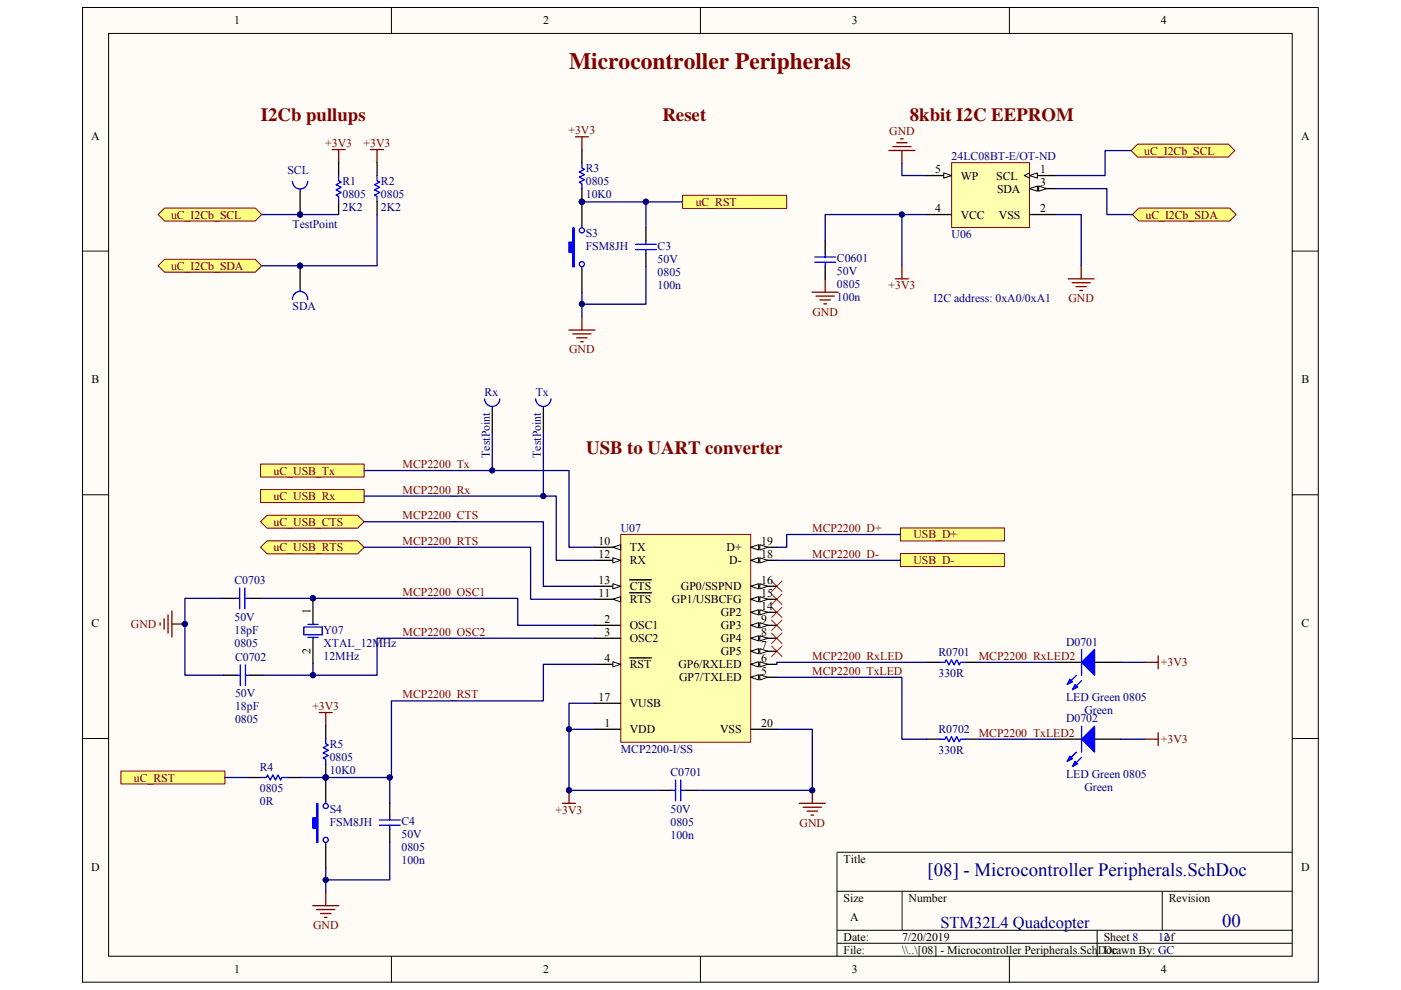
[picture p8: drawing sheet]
<svg xmlns="http://www.w3.org/2000/svg" width="297mm" height="210mm" viewBox="0 0 297 210" stroke-linecap="round" stroke-linejoin="round" font-family="sans-serif">
<path d="M17.5 1.6h262v206.7h-262z" fill="#fffcf8"/>
<path d="M17.5 1.6h262v206.7h-262z" fill="none" stroke="#000" stroke-width=".21"/>
<path d="M23 7.1h251v195.7h-251z" fill="#fffcf8"/>
<g fill="none" stroke="#000" stroke-width=".21">
<path d="M23 7.1h251v195.7h-251zM83 1.6v5.5M148.5 1.6v5.5M214 1.6v5.5M17.5 53.3h5.5M274 53.3h5.5M17.5 104.9h5.5M274 104.9h5.5M17.5 156.6h5.5M274 156.6h5.5M177.5 189h96.5M177.5 197.3h96.5"/>
<path d="M191.3 189v8.3M232.6 197.3v5.5M246.4 189v8.3M274 180.8h-96.5v22M83 202.8v5.5M148.5 202.8v5.5M177.5 200.1h96.5M214 202.8v5.5"/>
</g>
<g fill="#ffff80" stroke="#800000" stroke-width=".21">
<path d="M33.5 45.5l1.4-1.4h19.2l1.4 1.4-1.4 1.4h-19.2z" fill-rule="evenodd"/>
<path d="M33.5 56.4l1.4-1.4h19.2l1.4 1.4-1.4 1.3h-19.2z" fill-rule="evenodd"/>
</g>
<g fill="none" stroke="#800000" stroke-width=".28">
<path d="M70.4 31.7h2.8M71.8 31.7v2.8M78.5 31.7h2.8M79.9 31.7v2.8M188.5 31.9h5.5M189.3 31.1h3.9M190.1 30.3h2.2M190.9 29.4h.6M191.2 31.9v2.8M175 59.2v2.8M189.8 59.1h2.8M191.2 56.4v2.7"/>
<path d="M226.5 59.1h5.5M227.3 60h3.9M229.2 56.4v2.7M172.2 62h5.5M173 62.8h3.9M173.8 63.6h2.3M174.7 64.5h.5M228.1 60.8h2.2M229 61.6h.5"/>
</g>
<g fill="#ffff80" stroke="#800000" stroke-width=".21">
<path d="M190.9 117.4h22.1v2.8h-22.1z" fill-rule="evenodd"/>
<path d="M190.9 112h22.1v2.7h-22.1z" fill-rule="evenodd"/>
</g>
<path d="M119.3 170.4h2.7M120.6 167.6v2.8M169.5 170.4h5.5M170.3 171.2h3.9M171.1 172h2.2M171.9 172.9h.6M172.2 167.6v2.8" fill="none" stroke="#800000" stroke-width=".28"/>
<g fill="#000080" stroke="#000080" stroke-width=".21">
<circle cx="120.6" cy="167.6" r=".54"/>
<circle cx="172.2" cy="167.6" r=".54"/>
</g>
<path d="M223.8 140.5h5.5M232.1 140.5h5.5" fill="none" stroke="#000" stroke-width=".28"/>
<path d="M229.3 140.5l2.8-2.8v5.5z" fill="#00f"/>
<path d="M228.2 143.2l-1.9 2M229.3 140.5l2.8-2.8v5.5zM229.3 144.4l-1.9 1.9" fill="none" stroke="#00f" stroke-width=".28"/>
<path d="M226.8 144.1l.6 .5-1.1 .6z" fill="#00f"/>
<path d="M226.8 144.1l.6 .5-1.1 .6z" fill="none" stroke="#00f" stroke-width=".28"/>
<path d="M227.9 145.2l.6 .5-1.1 .6z" fill="#00f"/>
<path d="M229.3 137.7v5.5M227.9 145.2l.6 .5-1.1 .6z" fill="none" stroke="#00f" stroke-width=".28"/>
<path d="M245.6 139.1v2.8M242.8 140.5h2.8" fill="none" stroke="#800000" stroke-width=".28"/>
<path d="M223.8 156.8h5.5M232.1 156.8h5.5" fill="none" stroke="#000" stroke-width=".28"/>
<path d="M229.3 156.8l2.8-2.8v5.5z" fill="#00f"/>
<path d="M228.2 159.5l-1.9 2M229.3 156.8l2.8-2.8v5.5zM229.3 160.6l-1.9 2" fill="none" stroke="#00f" stroke-width=".28"/>
<path d="M226.8 160.4l.6 .5-1.1 .6z" fill="#00f"/>
<path d="M226.8 160.4l.6 .5-1.1 .6z" fill="none" stroke="#00f" stroke-width=".28"/>
<path d="M227.9 161.5l.6 .5-1.1 .6z" fill="#00f"/>
<path d="M229.3 154v5.5M227.9 161.5l.6 .5-1.1 .6z" fill="none" stroke="#00f" stroke-width=".28"/>
<path d="M122 29h2.8M123.4 29v2.8M120.6 70h5.5M121.5 70.8h3.8M122.3 71.6h2.2M123.1 72.5h.6M123.4 67.2v2.8M242.8 156.8h2.8M245.6 155.4v2.8" fill="none" stroke="#800000" stroke-width=".28"/>
<path d="M144.7 41.4h22.1v2.8h-22.1z" fill-rule="evenodd" fill="#ffff80" stroke="#800000" stroke-width=".21"/>
<path d="M33.9 132.1v.5M34.8 131.3v2.2M35.6 130.4v3.9M36.4 129.6v5.5M36.4 132.4h2.8" fill="none" stroke="#800000" stroke-width=".28"/>
<circle cx="39.2" cy="132.3" r=".54" fill="#000080" stroke="#000080" stroke-width=".21"/>
<g fill="#ffff80" stroke="#800000" stroke-width=".21">
<path d="M55.2 98.4h22v2.8h-22z" fill-rule="evenodd"/>
<path d="M55.2 103.8h22v2.8h-22z" fill-rule="evenodd"/>
<path d="M55.2 110.7l1.4-1.4h19.2l1.4 1.4-1.4 1.3h-19.2z" fill-rule="evenodd"/>
<path d="M55.2 116.1l1.4-1.4h19.2l1.4 1.4-1.4 1.4h-19.2z" fill-rule="evenodd"/>
</g>
<path d="M163.6 137l2.2 2.3M163.6 134.3l2.2 2.2M163.6 131.5l2.2 2.2M163.6 128.8l2.2 2.2M163.6 126l2.2 2.2M163.6 123.3l2.2 2.2M165.8 137l-2.2 2.3M165.8 134.3l-2.2 2.2M165.8 131.5l-2.2 2.2M165.8 128.8l-2.2 2.2M165.8 126l-2.2 2.2M165.8 123.3l-2.2 2.2" fill="none" stroke="#f00" stroke-width=".21"/>
<g fill="#ffff80" stroke="#800000" stroke-width=".21">
<path d="M239.8 31.9l1.4-1.3h19.2l1.4 1.3-1.4 1.4h-19.2z" fill-rule="evenodd"/>
<path d="M240.1 45.5l1.4-1.4h19.2l1.4 1.4-1.4 1.4h-19.2z" fill-rule="evenodd"/>
</g>
<g fill="none" stroke="#000" stroke-width=".28">
<path d="M71.8 34.5v2.7M79.9 34.5v2.7M123.4 31.8v2.7M71.8 42.8v2.7M79.9 42.8v2.7M123.4 40v8.3M123.4 56.6v5.5M136.9 48.2v2.8M136.9 53.8v2.7M175 50.9v2.8M175 56.5v2.7M47.2 126.9h2.8"/>
<path d="M52.7 126.9h2.8M66.4 126.9v5.5M66.4 135.2v5.5M47.4 143.2h2.7M52.9 143.2h2.7M139.7 167.6h2.7M145.2 167.6h2.7"/>
</g>
<g fill="#000080" stroke="#000080" stroke-width=".21">
<circle cx="66.3" cy="126.9" r=".54"/>
<circle cx="123.4" cy="42.8" r=".54"/>
</g>
<g fill="none" stroke="#00f" stroke-width=".28">
<path d="M71.8 37.2v1.2l.5 .2-1.1 .6 1.1 .5-1.1 .6 1.1 .5-1.1 .6 .6 .3v1.1M79.9 37.2v1.2l.6 .2-1.1 .6 1.1 .5-1.1 .6 1.1 .5-1.1 .6 .5 .3v1.1M123.4 34.5v1.1l.5 .3-1.1 .6 1.1 .5-1.1 .6 1.1 .5-1.1 .6 .6 .2v1.1M134.7 51.8h4.4M134.7 52.9h4.4M136.9 51v.8M136.9 52.9v.9M172.7 54.5h4.5M172.7 55.6h4.5M175 53.7v.8M175 55.6v.9M50 126.9h.8"/>
<path d="M50.8 124.7v4.4M51.9 124.7v4.4M51.9 126.9h.8M64.4 133h3.9v1.6h-3.9zM65.3 135.2h2.2M65.3 132.4h2.2M50.1 143.2h.8M50.9 141v4.4M52 141v4.4M52 143.2h.9M142.4 167.6h.8M143.2 165.4v4.4"/>
<path d="M144.3 167.6h.9M144.3 165.4v4.4"/>
</g>
<path d="M121.5 48.3h.2v8.3h-.2v-3h-.9v-2.2h.9z" fill-rule="evenodd" fill="#00f"/>
<g fill="none" stroke="#00f" stroke-width=".28">
<path d="M121.5 48.3h.2v8.3h-.2v-3h-.9v-2.2h.9zM69.1 156.6v1.2l.5 .2-1.1 .6 1.1 .5-1.1 .6 1.1 .5-1.1 .6 .6 .3v1.1M80.4 175h4.5M80.4 173.9h4.5M82.6 173.1v.8M82.6 175v.9"/>
<circle cx="123.4" cy="48.9" r=".54"/>
<circle cx="123.4" cy="56" r=".54"/>
</g>
<g fill="#000080" stroke="#000080" stroke-width=".21">
<circle cx="123.4" cy="42.8" r=".54"/>
<circle cx="69.1" cy="164.9" r=".54"/>
</g>
<path d="M67.7 151.1h2.7M69.1 151.1v2.8M66.3 192.1h5.5M67.1 192.9h3.9M68 193.8h2.2M68.8 194.6h.5M69.1 189.3v2.8" fill="none" stroke="#800000" stroke-width=".28"/>
<path d="M69.1 153.9v2.7M69.1 162.2v8.2M69.1 178.7v5.5M82.6 170.3v2.8M82.6 175.9v2.7" fill="none" stroke="#000" stroke-width=".28"/>
<path d="M67.1 170.4h.3v8.3h-.3v-3h-.8v-2.2h.8z" fill-rule="evenodd" fill="#00f"/>
<g fill="none" stroke="#00f" stroke-width=".28">
<path d="M67.1 170.4h.3v8.3h-.3v-3h-.8v-2.2h.8z"/>
<circle cx="69.1" cy="178.1" r=".54"/>
<circle cx="69.1" cy="171" r=".53"/>
</g>
<circle cx="69.1" cy="164.9" r=".54" fill="#000080" stroke="#000080" stroke-width=".21"/>
<path d="M25.6 163.5h22.1v2.8h-22.1z" fill-rule="evenodd" fill="#ffff80" stroke="#800000" stroke-width=".21"/>
<path d="M52.6 164.9h2.8M60.9 164.9h2.7" fill="none" stroke="#000" stroke-width=".28"/>
<path d="M55.4 164.9h1.1l.2-.5 .6 1.1 .5-1.1 .6 1.1 .5-1.1 .6 1.1 .3-.6h1.1" fill="none" stroke="#00f" stroke-width=".28"/>
<path d="M201.8 34.5h16.5v13.8h-16.5z" fill="#ffffb0"/>
<path d="M201.8 34.5h16.5v13.8h-16.5z" fill="none" stroke="#800000" stroke-width=".21"/>
<path d="M218.3 40h5.5" fill="none" stroke="#000" stroke-width=".28"/>
<path d="M218.3 40l1.6-.5v1.1z" fill="#fffcf8"/>
<path d="M218.3 40l1.6-.5v1.1z" fill="none" stroke="#000" stroke-width=".21"/>
<path d="M220.2 39.5l1.7 .5-1.7 .6z" fill="#fffcf8"/>
<path d="M220.2 39.5l1.7 .5-1.7 .6z" fill="none" stroke="#000" stroke-width=".21"/>
<path d="M196.2 37.2h5.5" fill="none" stroke="#000" stroke-width=".28"/>
<path d="M200.1 36.7l1.6 .5-1.6 .6z" fill="#fffcf8"/>
<path d="M200.1 36.7l1.6 .5-1.6 .6zM218.3 36.7l-1.1 .5 1.1 .6" fill="none" stroke="#000" stroke-width=".21"/>
<path d="M218.3 37.2h5.5M218.3 45.5h5.5" fill="none" stroke="#000" stroke-width=".28"/>
<path d="M218.3 37.2l1.6-.5v1.1z" fill="#fffcf8"/>
<path d="M218.3 37.2l1.6-.5v1.1z" fill="none" stroke="#000" stroke-width=".21"/>
<path d="M196.2 45.5h5.5" fill="none" stroke="#000" stroke-width=".28"/>
<path d="M131.6 113.4h27.6v44h-27.6z" fill="#ffffb0"/>
<path d="M131.6 113.3h27.6v44.1h-27.6z" fill="none" stroke="#800000" stroke-width=".21"/>
<path d="M126.1 132.6h5.5M126.1 135.4h5.5M126.1 154.7h5.5M126.1 140.9h5.5" fill="none" stroke="#000" stroke-width=".28"/>
<path d="M129.9 140.4l1.7 .5-1.7 .6z" fill="#fffcf8"/>
<path d="M129.9 140.4l1.7 .5-1.7 .6z" fill="none" stroke="#000" stroke-width=".21"/>
<path d="M133.5 139.5h4.6M159.2 143.7h5.5" fill="none" stroke="#000" stroke-width=".28"/>
<path d="M159.2 143.7l1.6-.6v1.1z" fill="#fffcf8"/>
<path d="M159.2 143.7l1.6-.6v1.1z" fill="none" stroke="#000" stroke-width=".21"/>
<path d="M161.1 143.1l1.7 .6-1.7 .5z" fill="#fffcf8"/>
<path d="M161.1 143.1l1.7 .6-1.7 .5z" fill="none" stroke="#000" stroke-width=".21"/>
<path d="M159.2 140.9h5.5" fill="none" stroke="#000" stroke-width=".28"/>
<path d="M159.2 140.9l1.6-.5v1.1z" fill="#fffcf8"/>
<path d="M159.2 140.9l1.6-.5v1.1z" fill="none" stroke="#000" stroke-width=".21"/>
<path d="M161.1 140.4l1.7 .5-1.7 .6z" fill="#fffcf8"/>
<path d="M161.1 140.4l1.7 .5-1.7 .6z" fill="none" stroke="#000" stroke-width=".21"/>
<path d="M159.2 138.1h5.5" fill="none" stroke="#000" stroke-width=".28"/>
<path d="M159.2 138.1l1.6-.5v1.1z" fill="#fffcf8"/>
<path d="M159.2 138.1l1.6-.5v1.1z" fill="none" stroke="#000" stroke-width=".21"/>
<path d="M161.1 137.6l1.7 .5-1.7 .6z" fill="#fffcf8"/>
<path d="M161.1 137.6l1.7 .5-1.7 .6z" fill="none" stroke="#000" stroke-width=".21"/>
<path d="M159.2 135.4h5.5" fill="none" stroke="#000" stroke-width=".28"/>
<path d="M159.2 135.4l1.6-.6v1.1z" fill="#fffcf8"/>
<path d="M159.2 135.4l1.6-.6v1.1z" fill="none" stroke="#000" stroke-width=".21"/>
<path d="M161.1 134.8l1.7 .6-1.7 .5z" fill="#fffcf8"/>
<path d="M161.1 134.8l1.7 .6-1.7 .5z" fill="none" stroke="#000" stroke-width=".21"/>
<path d="M159.2 132.6h5.5" fill="none" stroke="#000" stroke-width=".28"/>
<path d="M159.2 132.6l1.6-.5v1.1z" fill="#fffcf8"/>
<path d="M159.2 132.6l1.6-.5v1.1z" fill="none" stroke="#000" stroke-width=".21"/>
<path d="M161.1 132.1l1.7 .5-1.7 .6z" fill="#fffcf8"/>
<path d="M161.1 132.1l1.7 .5-1.7 .6z" fill="none" stroke="#000" stroke-width=".21"/>
<path d="M126.1 116.1h5.5" fill="none" stroke="#000" stroke-width=".28"/>
<path d="M129.9 116.1l1.7-.6v1.1z" fill="#fffcf8"/>
<path d="M129.9 116.1l1.7-.6v1.1z" fill="none" stroke="#000" stroke-width=".21"/>
<path d="M126.1 127.1h5.5" fill="none" stroke="#000" stroke-width=".28"/>
<path d="M129.9 127.1l1.7-.5v1.1z" fill="#fffcf8"/>
<path d="M129.9 127.1l1.7-.5v1.1z" fill="none" stroke="#000" stroke-width=".21"/>
<path d="M126.1 118.9h5.5M133.5 125.7h4.6" fill="none" stroke="#000" stroke-width=".28"/>
<path d="M129.9 118.3l1.7 .6-1.7 .5z" fill="#fffcf8"/>
<path d="M129.9 118.3l1.7 .6-1.7 .5z" fill="none" stroke="#000" stroke-width=".21"/>
<path d="M126.1 124.4h5.5" fill="none" stroke="#000" stroke-width=".28"/>
<path d="M129.9 123.8l1.7 .6-1.7 .5z" fill="#fffcf8"/>
<path d="M129.9 123.8l1.7 .6-1.7 .5z" fill="none" stroke="#000" stroke-width=".21"/>
<path d="M133.5 123h4.6M159.2 129.9h5.5" fill="none" stroke="#000" stroke-width=".28"/>
<path d="M159.2 129.9l1.6-.6v1.1z" fill="#fffcf8"/>
<path d="M159.2 129.9l1.6-.6v1.1z" fill="none" stroke="#000" stroke-width=".21"/>
<path d="M161.1 129.3l1.7 .6-1.7 .5z" fill="#fffcf8"/>
<path d="M161.1 129.3l1.7 .6-1.7 .5z" fill="none" stroke="#000" stroke-width=".21"/>
<path d="M159.2 127.1h5.5" fill="none" stroke="#000" stroke-width=".28"/>
<path d="M159.2 127.1l1.6-.5v1.1z" fill="#fffcf8"/>
<path d="M159.2 127.1l1.6-.5v1.1z" fill="none" stroke="#000" stroke-width=".21"/>
<path d="M161.1 126.6l1.7 .5-1.7 .6z" fill="#fffcf8"/>
<path d="M161.1 126.6l1.7 .5-1.7 .6z" fill="none" stroke="#000" stroke-width=".21"/>
<path d="M159.2 124.4h5.5" fill="none" stroke="#000" stroke-width=".28"/>
<path d="M159.2 124.4l1.6-.6v1.1z" fill="#fffcf8"/>
<path d="M159.2 124.4l1.6-.6v1.1z" fill="none" stroke="#000" stroke-width=".21"/>
<path d="M161.1 123.8l1.7 .6-1.7 .5z" fill="#fffcf8"/>
<path d="M161.1 123.8l1.7 .6-1.7 .5z" fill="none" stroke="#000" stroke-width=".21"/>
<path d="M159.2 118.9h5.5M126.1 149.2h5.5" fill="none" stroke="#000" stroke-width=".28"/>
<path d="M159.2 118.9l1.6-.6v1.1z" fill="#fffcf8"/>
<path d="M159.2 118.9l1.6-.6v1.1z" fill="none" stroke="#000" stroke-width=".21"/>
<path d="M161.1 118.3l1.7 .6-1.7 .5z" fill="#fffcf8"/>
<path d="M161.1 118.3l1.7 .6-1.7 .5z" fill="none" stroke="#000" stroke-width=".21"/>
<path d="M159.2 116.1h5.5" fill="none" stroke="#000" stroke-width=".28"/>
<path d="M159.2 116.1l1.6-.6v1.1z" fill="#fffcf8"/>
<path d="M159.2 116.1l1.6-.6v1.1z" fill="none" stroke="#000" stroke-width=".21"/>
<path d="M161.1 115.5l1.7 .6-1.7 .5z" fill="#fffcf8"/>
<path d="M161.1 115.5l1.7 .6-1.7 .5z" fill="none" stroke="#000" stroke-width=".21"/>
<path d="M63.6 40.1v5.4M63.6 56.4v5.4M104.4 86.2v5.5M115.2 86.2v5.5M159.2 154.7h5.5M196.5 140.5h2.7M196.5 156.8h2.7M204.8 140.5h2.7M204.8 156.8h2.7" fill="none" stroke="#000" stroke-width=".28"/>
<path d="M62 38.5a1.61 1.61 0 0 0 1.6 1.6 1.61 1.61 0 0 0 1.6-1.6M62 63.4a1.61 1.61 0 0 1 1.6-1.6 1.61 1.61 0 0 1 1.6 1.6M102.7 84.6a1.62 1.62 0 0 0 1.7 1.6 1.62 1.62 0 0 0 1.6-1.6M113.6 84.6a1.62 1.62 0 0 0 1.6 1.6 1.62 1.62 0 0 0 1.6-1.6M199.2 140.5h1.2l.2-.6 .6 1.1 .5-1.1 .6 1.1 .5-1.1 .6 1.1 .3-.5h1.1M199.2 156.8h1.2l.2-.6 .6 1.1 .5-1.1 .6 1.1 .5-1.1 .6 1.1 .3-.5h1.1" fill="none" stroke="#00f" stroke-width=".28"/>
<g fill="none" stroke="#000080" stroke-width=".28">
<path d="M191.2 34.7v2.5h5M239.8 31.9h-5.5v5.3h-10.5M55.5 45.5h16.3M79.9 45.5v10.9h-24.4M123.4 42.8h13.5v5.4M136.9 56.5v8h-13.5v-2.4M136.9 42.8h7.8M191.2 45.5h-16.2v5.4M196.2 45.5h-5v10.9M223.8 45.5h5.4v10.9M223.8 40h10.9v5.5h5.4M123.4 64.5v2.7"/>
<path d="M77.2 99.8h43.4v16.3h5.5M104.4 91.7v8.1M115.2 91.7v13.5M77.2 116.1h35.3v11h13.6M77.2 110.7h38v13.7h10.9M77.2 105.2h40.7v13.7h8.2M190.9 118.8l-26.2 .1M190.9 113.4h-24.1v2.7h-2.1M47.2 126.9h-8v16.3h8.2M55.5 126.9h54.3v5.7h16.3M126.1 135.4h-46.2v7.8h-13.5v-2.5M55.6 143.2h10.8"/>
<path d="M126.1 140.9h-10.9v7.8h-32.2v16.2h-.4M126.1 154.7h-5.5v12.9h19.1M126.1 149.2h-5.5v5.5M164.7 143.7h26.5v13.1h5.3M164.7 154.7h7.5v12.9h-24.3M196.5 140.5h-31.8v.4M207.5 140.5h16.3M207.5 156.8h16.3M237.6 140.5h5.2M237.6 156.8h5.2M47.7 164.9h4.9M63.6 164.9h19v5.4"/>
<path d="M82.6 178.6v8h-13.5v-2.4M69.1 186.6v2.7"/>
</g>
<g fill="#000080" stroke="#000080" stroke-width=".21">
<circle cx="63.6" cy="45.5" r=".54"/>
<circle cx="63.6" cy="56.4" r=".54"/>
<circle cx="191.2" cy="45.5" r=".54"/>
<circle cx="120.6" cy="154.7" r=".54"/>
<circle cx="120.6" cy="167.6" r=".54"/>
<circle cx="172.2" cy="167.6" r=".54"/>
<circle cx="136.9" cy="42.8" r=".54"/>
<circle cx="123.4" cy="42.8" r=".54"/>
<circle cx="123.4" cy="64.5" r=".54"/>
<circle cx="39.2" cy="132.3" r=".54"/>
<circle cx="115.2" cy="105.2" r=".54"/>
<circle cx="104.4" cy="99.8" r=".54"/>
<circle cx="82.6" cy="164.9" r=".54"/>
<circle cx="69.1" cy="164.9" r=".54"/>
<circle cx="69.1" cy="186.6" r=".54"/>
<circle cx="66.3" cy="143.2" r=".54"/>
<circle cx="66.3" cy="126.9" r=".54"/>
</g>
<text font-size="5" fill="#800000" x="120.7" y="14.6">Microcontroller Peripherals</text>
<g font-size="4" fill="#800000">
<text x="55.3" y="25.7">I2Cb pullups</text>
<text x="140.4" y="25.7">Reset</text>
<text x="192.9" y="25.7">8kbit I2C EEPROM</text>
<text x="124.3" y="96.2">USB to UART converter</text>
</g>
<g font-size="4" fill="#000080">
<text x="196.7" y="185.8">[08] - Microcontroller Peripherals.SchDoc</text>
<text x="259.1" y="196.6">00</text>
</g>
<text font-size="3.5" fill="#000080" x="199.4" y="196.7">STM32L4 Quadcopter</text>
<g font-size="2.5">
<text x="49.6" y="5.2">1</text>
<text x="115.1" y="5.2">2</text>
<text x="180.6" y="5.2">3</text>
<text x="246.1" y="5.2">4</text>
<text x="19.4" y="29.6">A</text>
<text x="275.9" y="29.6">A</text>
<text x="198.3" y="36.7">5</text>
<text x="203.7" y="38.1">WP</text>
<text x="211.2" y="38.1">SCL</text>
<text x="211.4" y="40.9">SDA</text>
<text x="220.5" y="39.5">3</text>
<text x="220.5" y="36.7">1</text>
<text x="198.3" y="45">4</text>
<text x="203.7" y="46.4">VCC</text>
<text x="211.8" y="46.4">VSS</text>
<text x="220.5" y="45">2</text>
<text x="19.4" y="81.3">B</text>
<text x="275.9" y="81.3">B</text>
<text x="126.9" y="115.5">10</text>
<text x="126.9" y="118.3">12</text>
<text x="133.5" y="116.9">TX</text>
<text x="133.5" y="119.7">RX</text>
<text x="154" y="116.9">D+</text>
<text x="154.6" y="119.7">D-</text>
<text x="161.4" y="115.5">19</text>
<text x="161.4" y="118.3">18</text>
<text x="126.9" y="123.8">13</text>
<text x="133.5" y="125.2">CTS</text>
<text x="144.4" y="125.2">GP0/SSPND</text>
<text x="161.4" y="123.8">16</text>
<text x="65.8" y="130.2" transform="rotate(-90 65.8 130.2)">1</text>
<text x="126.9" y="126.6">11</text>
<text x="133.5" y="128">RTS</text>
<text x="142.4" y="128">GP1/USBCFG</text>
<text x="152.8" y="130.7">GP2</text>
<text x="161.4" y="126.6">15</text>
<text x="161.4" y="129.3">14</text>
<text x="19.4" y="133">C</text>
<text x="128.2" y="132.1">2</text>
<text x="128.2" y="134.9">3</text>
<text x="133.5" y="133.5">OSC1</text>
<text x="133.5" y="136.2">OSC2</text>
<text x="152.8" y="136.2">GP4</text>
<text x="152.8" y="133.5">GP3</text>
<text x="161.4" y="137.6">7</text>
<text x="161.4" y="134.9">8</text>
<text x="161.4" y="132.1">9</text>
<text x="275.9" y="133">C</text>
<text x="65.8" y="138.7" transform="rotate(-90 65.8 138.7)">2</text>
<text x="128.2" y="140.4">4</text>
<text x="133.5" y="141.7">RST</text>
<text x="143.8" y="141.7">GP6/RXLED</text>
<text x="152.8" y="139">GP5</text>
<text x="161.4" y="143.1">5</text>
<text x="161.4" y="140.4">6</text>
<text x="126.9" y="148.6">17</text>
<text x="144" y="144.5">GP7/TXLED</text>
<text x="128.2" y="154.1">1</text>
<text x="133.5" y="155.5">VDD</text>
<text x="133.5" y="150">VUSB</text>
<text x="152.7" y="155.5">VSS</text>
<text x="161.4" y="154.1">20</text>
<text x="19.4" y="184.7">D</text>
<text x="178.9" y="183">Title</text>
<text x="275.9" y="184.7">D</text>
<text x="178.9" y="191.3">Size</text>
<text x="192.6" y="191.3">Number</text>
<text x="247.8" y="191.3">Revision</text>
<text x="180.2" y="195.4">A</text>
<text x="178.9" y="199.5">Date:</text>
<text x="178.9" y="202.3">File:</text>
<text x="191.3" y="202.3">\\..\[08] - Microcontroller Peripherals.SchDoc</text>
<text x="191.3" y="199.5">7/20/2019</text>
<text x="234" y="199.5">Sheet 8</text>
<text x="234" y="202.3">Drawn By: GC</text>
<text x="246.9" y="199.5">of</text>
<text x="49.6" y="206.4">1</text>
<text x="115.1" y="206.4">2</text>
<text x="180.6" y="206.4">3</text>
<text x="246.1" y="206.4">4</text>
</g>
<g font-size="2.5" fill="#800000">
<text x="120.5" y="28.5">+3V3</text>
<text x="188.5" y="28.6">GND</text>
<text x="69" y="31.2">+3V3</text>
<text x="77.1" y="31.2">+3V3</text>
<text x="242.6" y="32.8">uC_I2Cb_SCL</text>
<text x="36.3" y="46.4">uC_I2Cb_SCL</text>
<text x="147.5" y="43.7">uC_RST</text>
<text x="242.9" y="46.4">uC_I2Cb_SDA</text>
<text x="36.3" y="57.2">uC_I2Cb_SDA</text>
<text x="188.4" y="61.4">+3V3</text>
<text x="226.5" y="64.1">GND</text>
<text x="172.3" y="67">GND</text>
<text x="120.7" y="75">GND</text>
<text x="58" y="100.6">uC_USB_Tx</text>
<text x="85.4" y="99.3">MCP2200_Tx</text>
<text x="58" y="106.1">uC_USB_Rx</text>
<text x="85.4" y="104.7">MCP2200_Rx</text>
<text x="58" y="111.5">uC_USB_CTS</text>
<text x="85.4" y="110.1">MCP2200_CTS</text>
<text x="172.2" y="112.8">MCP2200_D+</text>
<text x="58" y="116.9">uC_USB_RTS</text>
<text x="85.4" y="115.5">MCP2200_RTS</text>
<text x="172.2" y="118.3">MCP2200_D-</text>
<text x="193.7" y="119.6">USB_D-</text>
<text x="193.7" y="114.2">USB_D+</text>
<text x="85.4" y="126.4">MCP2200_OSC1</text>
<text x="27.7" y="133.2">GND</text>
<text x="85.4" y="134.9">MCP2200_OSC2</text>
<text x="172.2" y="140">MCP2200_RxLED</text>
<text x="172.2" y="143.1">MCP2200_TxLED</text>
<text x="207.5" y="140">MCP2200_RxLED2</text>
<text x="246.1" y="141.4">+3V3</text>
<text x="85.4" y="148.1">MCP2200_RST</text>
<text x="66.2" y="150.6">+3V3</text>
<text x="207.5" y="156.3">MCP2200_TxLED2</text>
<text x="246.1" y="157.6">+3V3</text>
<text x="28.4" y="165.8">uC_RST</text>
<text x="117.8" y="172.6">+3V3</text>
<text x="169.5" y="175.4">GND</text>
<text x="66.4" y="197.1">GND</text>
</g>
<g font-size="2.5" fill="#000080">
<text x="201.8" y="34">24LC08BT-E/OT-ND</text>
<text x="60.9" y="36.9">SCL</text>
<text x="72.6" y="42">0805</text>
<text x="72.6" y="39.2">R1</text>
<text x="80.8" y="42">0805</text>
<text x="80.8" y="39.2">R2</text>
<text x="124.2" y="36.5">R3</text>
<text x="124.2" y="39.2">0805</text>
<text x="72.6" y="44.7">2K2</text>
<text x="80.8" y="44.7">2K2</text>
<text x="124.2" y="42">10K0</text>
<text x="62" y="48.3">TestPoint</text>
<text x="124.2" y="50.3">S3</text>
<text x="124.2" y="53">FSM8JH</text>
<text x="139.4" y="52.9">C3</text>
<text x="201.8" y="50.5">U06</text>
<text x="139.4" y="55.7">50V</text>
<text x="139.4" y="58.5">0805</text>
<text x="177.4" y="55.7">C0601</text>
<text x="177.4" y="58.4">50V</text>
<text x="62" y="65.7">SDA</text>
<text x="139.4" y="61.2">100n</text>
<text x="177.4" y="61.2">0805</text>
<text x="177.4" y="63.9">100n</text>
<text x="197.9" y="64">I2C address: 0xA0/0xA1</text>
<text x="102.7" y="84.1">Rx</text>
<text x="113.6" y="84.1">Tx</text>
<text x="103.8" y="97.1" transform="rotate(-90 103.8 97.1)">TestPoint</text>
<text x="114.7" y="97.1" transform="rotate(-90 114.7 97.1)">TestPoint</text>
<text x="131.6" y="112.8">U07</text>
<text x="49.7" y="123.9">C0703</text>
<text x="49.7" y="131.6">50V</text>
<text x="49.7" y="134.4">18pF</text>
<text x="49.7" y="137.2">0805</text>
<text x="68.6" y="134.4">Y07</text>
<text x="68.6" y="137.2">XTAL_12MHz</text>
<text x="226" y="136.9">D0701</text>
<text x="49.8" y="140.2">C0702</text>
<text x="68.6" y="139.9">12MHz</text>
<text x="199" y="139.1">R0701</text>
<text x="199" y="143.6">330R</text>
<text x="49.8" y="147.9">50V</text>
<text x="226" y="148.8">LED Green 0805</text>
<text x="49.8" y="150.7">18pF</text>
<text x="49.8" y="153.4">0805</text>
<text x="199" y="155.4">R0702</text>
<text x="226" y="153.2">D0702</text>
<text x="229.9" y="151.4">Green</text>
<text x="69.9" y="161.4">0805</text>
<text x="69.9" y="158.6">R5</text>
<text x="131.6" y="159.7">MCP2200-I/SS</text>
<text x="199" y="159.8">330R</text>
<text x="55.1" y="168">0805</text>
<text x="55.1" y="163.6">R4</text>
<text x="69.9" y="164.1">10K0</text>
<text x="142.2" y="164.6">C0701</text>
<text x="226" y="165.1">LED Green 0805</text>
<text x="229.9" y="167.7">Green</text>
<text x="55.1" y="170.7">0R</text>
<text x="69.9" y="172.4">S4</text>
<text x="142.2" y="172.3">50V</text>
<text x="69.9" y="175.1">FSM8JH</text>
<text x="85.1" y="177.8">50V</text>
<text x="85.1" y="175">C4</text>
<text x="142.2" y="175.1">0805</text>
<text x="142.2" y="177.9">100n</text>
<text x="85.1" y="180.6">0805</text>
<text x="85.1" y="183.3">100n</text>
<text x="245.5" y="199.7">12</text>
</g>
</svg>
